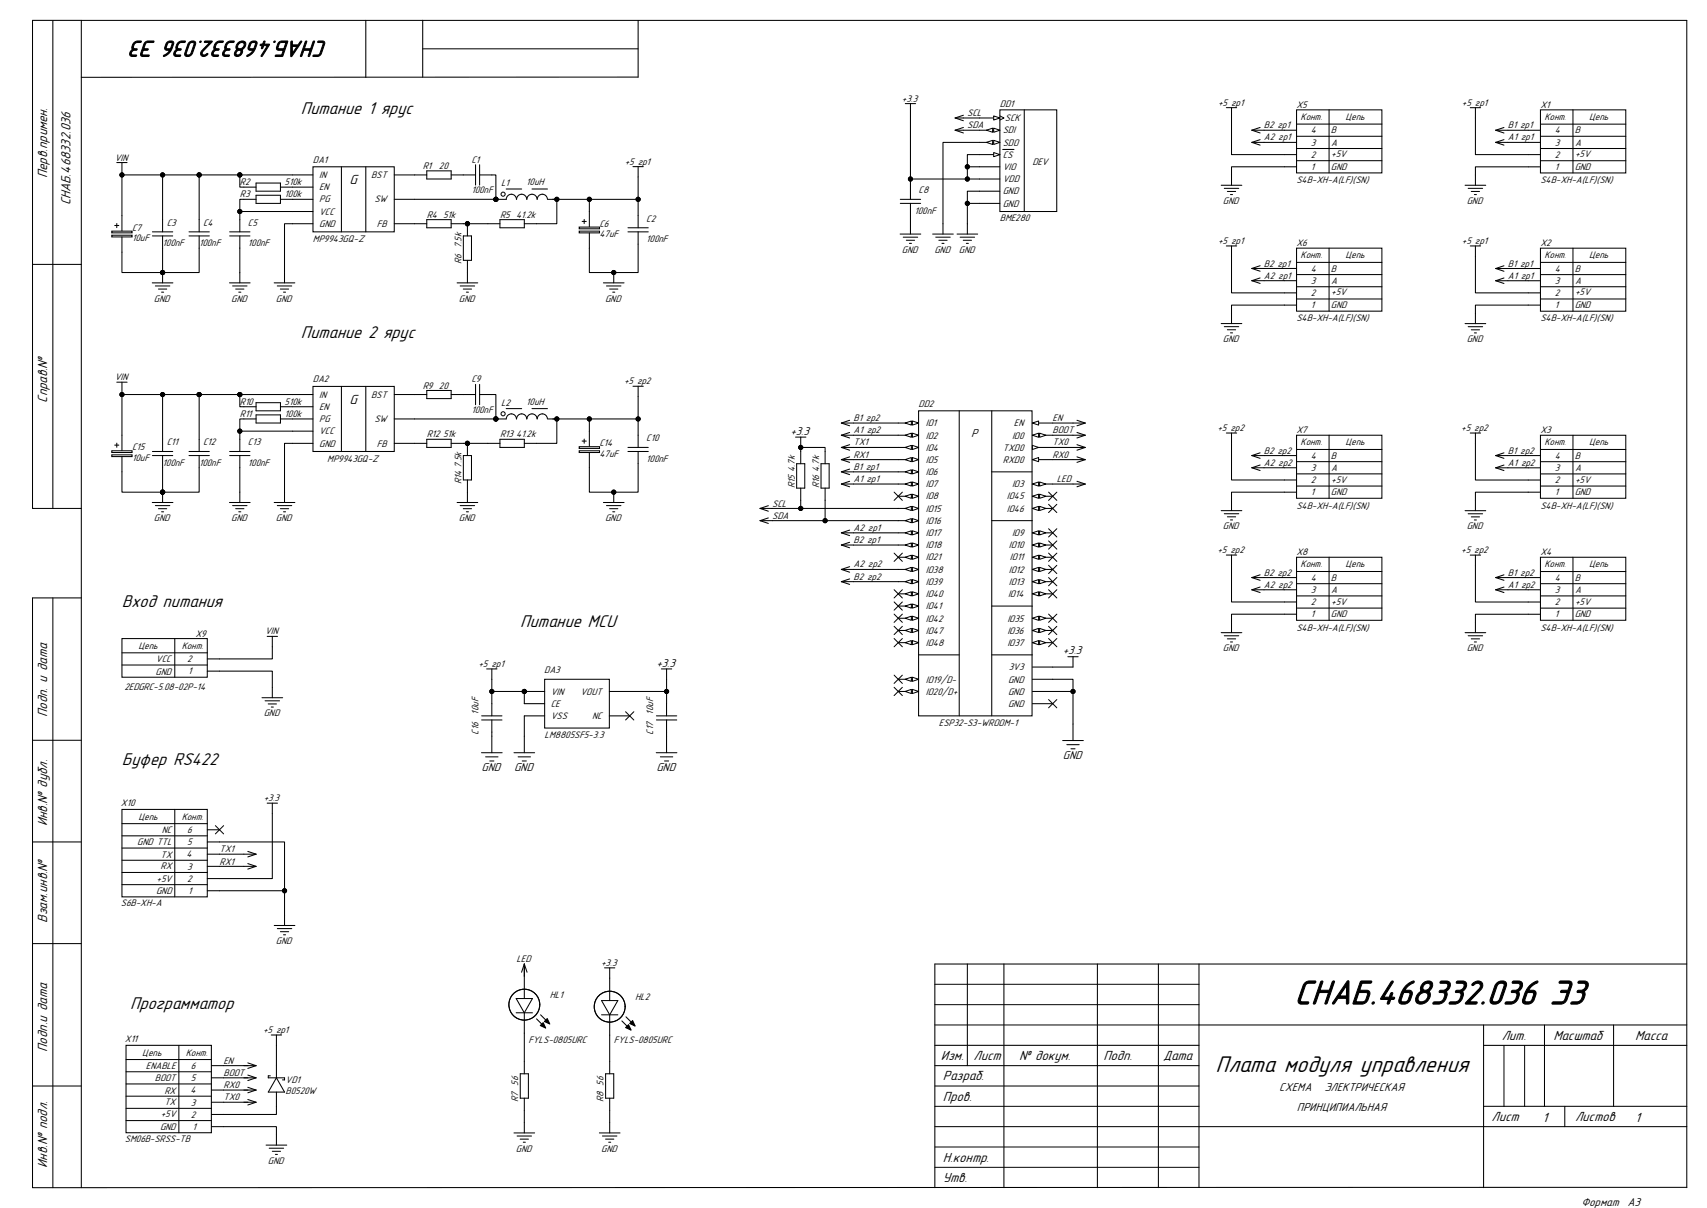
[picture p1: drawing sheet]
<svg xmlns="http://www.w3.org/2000/svg" width="420mm" height="297mm" viewBox="0 0 420 297" stroke-linecap="round" stroke-linejoin="round" font-family="sans-serif">
<g fill="none" stroke="#000" stroke-width=".25">
<path d="M13 5v120M20 5h-12v120h12M90 5v14M104 5v14M104 12h53M157 19h-137M157 5v14M8 65h12M195.7 107.5h2.6M196 114h2v6h-2zM197 107.5v2.5M197 111v3"/>
<path d="M202 114h2v6h-2zM203 111v3M226 101h27.9v75h-27.9zM236 101v75M243.9 116h10M244 101v75M254 104h5M197 120v3M203 120v3M244 128h10M13 147v145M20 147h-12v145l407-.1"/>
<path d="M254 167h5M254 164h5M262.7 161.5h2.6M264 161.5v2.5M264 178v4.1M8 182h12M261.5 182.1h5M262.5 183.1h3M263.5 184.1h1M8 207h12M8 232h12M230 237v55"/>
<path d="M230 237h185M238 237v25M247 237v55M270 237v55M285 237v55M295 237v54.9M230 257h65M230 252h185M230 242h65M230 247h65M365 252v40M365 257h50"/>
<path d="M370 257v15M375.1 257v15M380 252v20M397 252v20M8 267h12M230 267h65M230 272h65M230 277h185M230 262h65M365 272h50M385 272v5M20 292v-287h395v287"/>
<path d="M230 287h65M230 282h65"/>
<circle cx="197" cy="110" r=".51"/>
</g>
<circle cx="197" cy="110" r=".51" fill="#000"/>
<path d="M254 104l1.5-.5v1z" fill="#fff"/>
<path d="M221 110h5M254 104l1.5-.5v1z" fill="none" stroke="#000" stroke-width=".25"/>
<path d="M224.5 109.5l1.5 .5-1.5 .5z" fill="#fff"/>
<path d="M224.5 109.5l1.5 .5-1.5 .5z" fill="none" stroke="#000" stroke-width=".25"/>
<path d="M222.7 110l1.5-.5v1z" fill="#fff"/>
<path d="M221 113h5M222.7 110l1.5-.5v1z" fill="none" stroke="#000" stroke-width=".25"/>
<path d="M224.5 112.5l1.5 .5-1.5 .5z" fill="#fff"/>
<path d="M224.5 112.5l1.5 .5-1.5 .5z" fill="none" stroke="#000" stroke-width=".25"/>
<path d="M222.7 113l1.5-.5v1z" fill="#fff"/>
<path d="M221 116h5M222.7 113l1.5-.5v1z" fill="none" stroke="#000" stroke-width=".25"/>
<path d="M224.5 115.5l1.5 .5-1.5 .5z" fill="#fff"/>
<path d="M224.5 115.5l1.5 .5-1.5 .5z" fill="none" stroke="#000" stroke-width=".25"/>
<path d="M222.7 116l1.5-.5v1z" fill="#fff"/>
<path d="M221 119h5M222.7 116l1.5-.5v1z" fill="none" stroke="#000" stroke-width=".25"/>
<path d="M224.5 118.5l1.5 .5-1.5 .5z" fill="#fff"/>
<path d="M224.5 118.5l1.5 .5-1.5 .5z" fill="none" stroke="#000" stroke-width=".25"/>
<path d="M222.7 119l1.5-.5v1z" fill="#fff"/>
<path d="M222.7 119l1.5-.5v1zM221 125h5" fill="none" stroke="#000" stroke-width=".25"/>
<path d="M224.5 124.5l1.5 .5-1.5 .5z" fill="#fff"/>
<path d="M224.5 124.5l1.5 .5-1.5 .5z" fill="none" stroke="#000" stroke-width=".25"/>
<path d="M222.7 125l1.5-.5v1z" fill="#fff"/>
<path d="M221 128h5M222.7 125l1.5-.5v1z" fill="none" stroke="#000" stroke-width=".25"/>
<path d="M224.5 127.5l1.5 .5-1.5 .5z" fill="#fff"/>
<path d="M224.5 127.5l1.5 .5-1.5 .5z" fill="none" stroke="#000" stroke-width=".25"/>
<path d="M222.7 128l1.5-.5v1z" fill="#fff"/>
<path d="M221 131h5M222.7 128l1.5-.5v1z" fill="none" stroke="#000" stroke-width=".25"/>
<path d="M224.5 130.5l1.5 .5-1.5 .5z" fill="#fff"/>
<path d="M224.5 130.5l1.5 .5-1.5 .5z" fill="none" stroke="#000" stroke-width=".25"/>
<path d="M222.7 131l1.5-.5v1z" fill="#fff"/>
<path d="M221 134h5M222.7 131l1.5-.5v1z" fill="none" stroke="#000" stroke-width=".25"/>
<path d="M224.5 133.5l1.5 .5-1.5 .5z" fill="#fff"/>
<path d="M224.5 133.5l1.5 .5-1.5 .5z" fill="none" stroke="#000" stroke-width=".25"/>
<path d="M222.7 134l1.5-.5v1z" fill="#fff"/>
<path d="M221 122h5M222.7 134l1.5-.5v1z" fill="none" stroke="#000" stroke-width=".25"/>
<path d="M224.5 121.5l1.5 .5-1.5 .5z" fill="#fff"/>
<path d="M224.5 121.5l1.5 .5-1.5 .5z" fill="none" stroke="#000" stroke-width=".25"/>
<path d="M222.7 122l1.5-.5v1z" fill="#fff"/>
<path d="M254 119h5M222.7 122l1.5-.5v1z" fill="none" stroke="#000" stroke-width=".25"/>
<path d="M254 119l1.5-.5v1z" fill="#fff"/>
<path d="M254 119l1.5-.5v1z" fill="none" stroke="#000" stroke-width=".25"/>
<path d="M255.8 118.5l1.5 .5-1.5 .5z" fill="#fff"/>
<path d="M255.8 118.5l1.5 .5-1.5 .5zM254 125h5" fill="none" stroke="#000" stroke-width=".25"/>
<path d="M254 125l1.5-.5v1z" fill="#fff"/>
<path d="M254 125l1.5-.5v1z" fill="none" stroke="#000" stroke-width=".25"/>
<path d="M255.8 124.5l1.5 .5-1.5 .5z" fill="#fff"/>
<path d="M254 131h5M255.8 124.5l1.5 .5-1.5 .5z" fill="none" stroke="#000" stroke-width=".25"/>
<path d="M254 131l1.5-.5v1z" fill="#fff"/>
<path d="M254 131l1.5-.5v1z" fill="none" stroke="#000" stroke-width=".25"/>
<path d="M255.8 130.5l1.5 .5-1.5 .5z" fill="#fff"/>
<path d="M254 134h5M255.8 130.5l1.5 .5-1.5 .5z" fill="none" stroke="#000" stroke-width=".25"/>
<path d="M254 134l1.5-.5v1z" fill="#fff"/>
<path d="M254 134l1.5-.5v1z" fill="none" stroke="#000" stroke-width=".25"/>
<path d="M255.8 133.5l1.5 .5-1.5 .5z" fill="#fff"/>
<path d="M254 137h5M255.8 133.5l1.5 .5-1.5 .5z" fill="none" stroke="#000" stroke-width=".25"/>
<path d="M254 137l1.5-.5v1z" fill="#fff"/>
<path d="M254 137l1.5-.5v1z" fill="none" stroke="#000" stroke-width=".25"/>
<path d="M255.8 136.5l1.5 .5-1.5 .5z" fill="#fff"/>
<path d="M255.8 136.5l1.5 .5-1.5 .5zM254 140h5" fill="none" stroke="#000" stroke-width=".25"/>
<path d="M254 140l1.5-.5v1z" fill="#fff"/>
<path d="M254 140l1.5-.5v1z" fill="none" stroke="#000" stroke-width=".25"/>
<path d="M255.8 139.5l1.5 .5-1.5 .5z" fill="#fff"/>
<path d="M255.8 139.5l1.5 .5-1.5 .5zM254 143h5" fill="none" stroke="#000" stroke-width=".25"/>
<path d="M254 143l1.5-.5v1z" fill="#fff"/>
<path d="M254 143l1.5-.5v1z" fill="none" stroke="#000" stroke-width=".25"/>
<path d="M255.8 142.5l1.5 .5-1.5 .5z" fill="#fff"/>
<path d="M254 146h5M255.8 142.5l1.5 .5-1.5 .5z" fill="none" stroke="#000" stroke-width=".25"/>
<path d="M254 146l1.5-.5v1z" fill="#fff"/>
<path d="M254 146l1.5-.5v1z" fill="none" stroke="#000" stroke-width=".25"/>
<path d="M255.8 145.5l1.5 .5-1.5 .5z" fill="#fff"/>
<path d="M221 137h5M255.8 145.5l1.5 .5-1.5 .5z" fill="none" stroke="#000" stroke-width=".25"/>
<path d="M224.5 136.5l1.5 .5-1.5 .5z" fill="#fff"/>
<path d="M224.5 136.5l1.5 .5-1.5 .5z" fill="none" stroke="#000" stroke-width=".25"/>
<path d="M222.7 137l1.5-.5v1z" fill="#fff"/>
<path d="M222.7 137l1.5-.5v1zM221 155h5" fill="none" stroke="#000" stroke-width=".25"/>
<path d="M224.5 154.5l1.5 .5-1.5 .5z" fill="#fff"/>
<path d="M224.5 154.5l1.5 .5-1.5 .5z" fill="none" stroke="#000" stroke-width=".25"/>
<path d="M222.7 155l1.5-.5v1z" fill="#fff"/>
<path d="M221 158h5M222.7 155l1.5-.5v1z" fill="none" stroke="#000" stroke-width=".25"/>
<path d="M224.5 157.5l1.5 .5-1.5 .5z" fill="#fff"/>
<path d="M224.5 157.5l1.5 .5-1.5 .5z" fill="none" stroke="#000" stroke-width=".25"/>
<path d="M222.7 158l1.5-.5v1z" fill="#fff"/>
<path d="M254 122h5M222.7 158l1.5-.5v1z" fill="none" stroke="#000" stroke-width=".25"/>
<path d="M254 122l1.5-.5v1z" fill="#fff"/>
<path d="M254 122l1.5-.5v1z" fill="none" stroke="#000" stroke-width=".25"/>
<path d="M255.8 121.5l1.5 .5-1.5 .5z" fill="#fff"/>
<path d="M254 107h5M255.8 121.5l1.5 .5-1.5 .5z" fill="none" stroke="#000" stroke-width=".25"/>
<path d="M254 107l1.5-.5v1z" fill="#fff"/>
<path d="M254 107l1.5-.5v1z" fill="none" stroke="#000" stroke-width=".25"/>
<path d="M255.8 106.5l1.5 .5-1.5 .5z" fill="#fff"/>
<path d="M255.8 106.5l1.5 .5-1.5 .5zM254 152h5" fill="none" stroke="#000" stroke-width=".25"/>
<path d="M254 152l1.5-.5v1z" fill="#fff"/>
<path d="M254 152l1.5-.5v1z" fill="none" stroke="#000" stroke-width=".25"/>
<path d="M255.8 151.5l1.5 .5-1.5 .5z" fill="#fff"/>
<path d="M254 155h5M255.8 151.5l1.5 .5-1.5 .5z" fill="none" stroke="#000" stroke-width=".25"/>
<path d="M254 155l1.5-.5v1z" fill="#fff"/>
<path d="M254 155l1.5-.5v1z" fill="none" stroke="#000" stroke-width=".25"/>
<path d="M255.8 154.5l1.5 .5-1.5 .5z" fill="#fff"/>
<path d="M254 158h5M255.8 154.5l1.5 .5-1.5 .5z" fill="none" stroke="#000" stroke-width=".25"/>
<path d="M254 158l1.5-.5v1z" fill="#fff"/>
<path d="M254 158l1.5-.5v1z" fill="none" stroke="#000" stroke-width=".25"/>
<path d="M255.8 157.5l1.5 .5-1.5 .5z" fill="#fff"/>
<path d="M221 140h5M255.8 157.5l1.5 .5-1.5 .5z" fill="none" stroke="#000" stroke-width=".25"/>
<path d="M224.5 139.5l1.5 .5-1.5 .5z" fill="#fff"/>
<path d="M224.5 139.5l1.5 .5-1.5 .5z" fill="none" stroke="#000" stroke-width=".25"/>
<path d="M222.7 140l1.5-.5v1z" fill="#fff"/>
<path d="M221 143h5M222.7 140l1.5-.5v1z" fill="none" stroke="#000" stroke-width=".25"/>
<path d="M224.5 142.5l1.5 .5-1.5 .5z" fill="#fff"/>
<path d="M224.5 142.5l1.5 .5-1.5 .5z" fill="none" stroke="#000" stroke-width=".25"/>
<path d="M222.7 143l1.5-.5v1z" fill="#fff"/>
<path d="M221 146h5M222.7 143l1.5-.5v1z" fill="none" stroke="#000" stroke-width=".25"/>
<path d="M224.5 145.5l1.5 .5-1.5 .5z" fill="#fff"/>
<path d="M224.5 145.5l1.5 .5-1.5 .5z" fill="none" stroke="#000" stroke-width=".25"/>
<path d="M222.7 146l1.5-.5v1z" fill="#fff"/>
<path d="M221 149h5M222.7 146l1.5-.5v1z" fill="none" stroke="#000" stroke-width=".25"/>
<path d="M224.5 148.5l1.5 .5-1.5 .5z" fill="#fff"/>
<path d="M224.5 148.5l1.5 .5-1.5 .5z" fill="none" stroke="#000" stroke-width=".25"/>
<path d="M222.7 149l1.5-.5v1z" fill="#fff"/>
<path d="M221 152h5M222.7 149l1.5-.5v1z" fill="none" stroke="#000" stroke-width=".25"/>
<path d="M224.5 151.5l1.5 .5-1.5 .5z" fill="#fff"/>
<path d="M224.5 151.5l1.5 .5-1.5 .5z" fill="none" stroke="#000" stroke-width=".25"/>
<path d="M222.7 152l1.5-.5v1z" fill="#fff"/>
<path d="M254 113h5M222.7 152l1.5-.5v1z" fill="none" stroke="#000" stroke-width=".25"/>
<path d="M254 113l1.5-.5v1z" fill="#fff"/>
<path d="M254 113l1.5-.5v1zM254 110h5" fill="none" stroke="#000" stroke-width=".25"/>
<path d="M254 109.5l1.5 .5-1.5 .5z" fill="#fff"/>
<path d="M221 107h5M254 109.5l1.5 .5-1.5 .5z" fill="none" stroke="#000" stroke-width=".25"/>
<path d="M224.5 106.5l1.5 .5-1.5 .5z" fill="#fff"/>
<path d="M224.5 106.5l1.5 .5-1.5 .5z" fill="none" stroke="#000" stroke-width=".25"/>
<path d="M222.7 107l1.5-.5v1z" fill="#fff"/>
<path d="M221 104h5M222.7 107l1.5-.5v1z" fill="none" stroke="#000" stroke-width=".25"/>
<path d="M224.5 103.5l1.5 .5-1.5 .5z" fill="#fff"/>
<path d="M224.5 103.5l1.5 .5-1.5 .5z" fill="none" stroke="#000" stroke-width=".25"/>
<path d="M222.7 104l1.5-.5v1z" fill="#fff"/>
<path d="M222.7 104l1.5-.5v1zM244 149h10M221 167h5M226 161h10M244 161h10" fill="none" stroke="#000" stroke-width=".25"/>
<path d="M224.5 166.5l1.5 .5-1.5 .5z" fill="#fff"/>
<path d="M224.5 166.5l1.5 .5-1.5 .5z" fill="none" stroke="#000" stroke-width=".25"/>
<path d="M222.7 167l1.5-.5v1z" fill="#fff"/>
<path d="M221 170h5M222.7 167l1.5-.5v1z" fill="none" stroke="#000" stroke-width=".25"/>
<path d="M224.5 169.5l1.5 .5-1.5 .5z" fill="#fff"/>
<path d="M224.5 169.5l1.5 .5-1.5 .5z" fill="none" stroke="#000" stroke-width=".25"/>
<path d="M222.7 170l1.5-.5v1z" fill="#fff"/>
<g fill="none" stroke="#000" stroke-width=".25">
<path d="M28.7 94h2.6M30 94v2.5M63 99h6v2h-6zM72 97h5M77 95h20v16h-20zM84 95v16M90 95v16M97 97h8M105 96h6v2h-6zM111 97h6M117 94.5v5M118 97h3"/>
<path d="M118 94.5v5M27.5 111.8h5v.5h-5zM27.5 110.8h5v.5h-5zM28.2 109.4h1M28.7 109v1M30 107v3.8M30 112.3v3.7M37.5 111h5M37.5 112h5M40 108v3M40 112v3M46.5 111h5"/>
<path d="M46.5 112h5M49 108v3M49 112v3M56.5 111h5M56.5 112h5M59 108v3M59 112v3M60 100h3M60 103h3M63 102h6v2h-6zM69 100h8M69 103h8"/>
<path d="M72 109h5M72 106h5M97 109h8M97 103h5M105 108h6v2h-6zM111 109h3M114 112h2v6h-2zM115 109v3M115 118v5.5M122 103h2.6a1.25 1.25 0 0 1 1.2-1.2 1.25 1.25 0 0 1 1.3 1.2 1.27 1.27 0 0 1 1.2-1.2 1.27 1.27 0 0 1 1.3 1.2M129.6 103a1.25 1.25 0 0 1 1.3-1.2 1.25 1.25 0 0 1 1.2 1.2M134.7 102.9a1.25 1.25 0 0 0-1.3-1.1 1.25 1.25 0 0 0-1.2 1.2"/>
<path d="M134.7 103h2.3M142.5 110.8h5v.5h-5zM142.5 109.8h5v.5h-5zM143.2 108.4h1M143.7 108v1M145 106v3.8M145 111.3v3.7M154.5 110h5M154.5 111h5M157 107v3M157 111v3M37.5 123.5h5"/>
<path d="M38.2 124.3h3.6M39 125.1h2M39.8 125.8h.5M40 121v2.5M56.5 123.5h5M57.2 124.3h3.6M58 125.1h2M58.7 125.8h.6M59 121v2.5M67.5 123.5h5M68.2 124.3h3.6M69 125.1h2"/>
<path d="M69.7 125.8h.6M70 121v2.5M112.5 123.5h5M113.2 124.3h3.6M114 125.1h2M114.7 125.8h.6M148.5 123.5h5M149.2 124.3h3.6M150 125.1h2M150.7 125.8h.6M151 121v2.5M258 157l2 2"/>
<path d="M258 154l2 2M258 151l2 2M260 157l-2 2M260 154l-2 2M260 151l-2 2M222.7 170l1.5-.5v1zM254 170h5M254 173h5M258 172l2 2M260 172l-2 2M148.7 238h2.6M150 238v8"/>
<path d="M148 246h4l-2 3.5zM148 249.5h4M150 249.5v5M153 251l2 2M153.9 252.7l.7-.8 .7 1.4zM154 250l2 2M154.9 251.7l.7-.8 .7 1.4zM147.5 278.6h5M148.2 279.3h3.6M149 264h2v6h-2zM150 261v3M150 270v3"/>
<path d="M150 276v2.6M149 280.1h2M149.8 280.8h.5"/>
<circle cx="115" cy="109" r=".51"/>
<circle cx="122" cy="103" r=".51"/>
<circle cx="40" cy="121" r=".51"/>
<circle cx="151" cy="121" r=".51"/>
<circle cx="150" cy="247.5" r="3.8"/>
</g>
<g fill="#000">
<path d="M153.9 252.7l.7-.8 .7 1.4zM154.9 251.7l.7-.8 .7 1.4z"/>
<circle cx="115" cy="109" r=".51"/>
<circle cx="122" cy="103" r=".51"/>
<circle cx="40" cy="121" r=".51"/>
<circle cx="151" cy="121" r=".51"/>
</g>
<circle cx="123.8" cy="101.7" r=".51" fill="#fff"/>
<g fill="none" stroke="#000" stroke-width=".25">
<path d="M241 38h5M246 27h14v25h-14zM241 44h5M241 41h5M120 109h3M123 108h6v2h-6zM124.5 100.5h3.9M129 109h3M130.9 100.5h3.8M118.5 176h5M118.5 177h5M121 173v3"/>
<path d="M121 177v3M129 170h5M129 176h5M129 173h5M134 167h15.9v12h-15.9zM149.9 170h5M149.9 176h5M153.9 175l2 2M155.9 175l-2 2M161.5 176h5M161.5 177h5M162.7 164.5h2.6"/>
<path d="M164 173v3M164 177v3M164 164.5v2.5M118.5 185.1h5M119.5 186.1h3M120.5 187.1h1M121 181v4.1M126.5 185.1h5M127.5 186.1h3M128.5 187.1h1M129 181v4.1M161.5 185.1h5"/>
<path d="M162.5 186.1h3M163.5 187.1h1M164 181v4.1M126.5 278.6h5M127.2 279.3h3.6M128 264h2v6h-2zM129 261v3M129 270v3M129 276v2.6M128 280.1h2M128.7 280.8h.6"/>
<circle cx="123.8" cy="101.7" r=".51"/>
<circle cx="129" cy="170" r=".51"/>
</g>
<circle cx="129" cy="170" r=".51" fill="#000"/>
<path d="M244.5 37.5l1.5 .5-1.5 .5z" fill="#fff"/>
<path d="M241 29h5M244.5 37.5l1.5 .5-1.5 .5zM246.7 36.7h2.8" fill="none" stroke="#000" stroke-width=".25"/>
<path d="M244.5 28.5l1.5 .5-1.5 .5z" fill="#fff"/>
<path d="M241 32h5M244.5 28.5l1.5 .5-1.5 .5zM246 28.5l1 .5-1 .5" fill="none" stroke="#000" stroke-width=".25"/>
<path d="M244.5 31.5l1.5 .5-1.5 .5z" fill="#fff"/>
<path d="M244.5 31.5l1.5 .5-1.5 .5z" fill="none" stroke="#000" stroke-width=".25"/>
<path d="M242.7 32l1.5-.5v1z" fill="#fff"/>
<path d="M241 35h5M242.7 32l1.5-.5v1z" fill="none" stroke="#000" stroke-width=".25"/>
<path d="M244.5 34.5l1.5 .5-1.5 .5z" fill="#fff"/>
<path d="M244.5 34.5l1.5 .5-1.5 .5z" fill="none" stroke="#000" stroke-width=".25"/>
<path d="M242.7 35l1.5-.5v1z" fill="#fff"/>
<g fill="none" stroke="#000" stroke-width=".25">
<path d="M28.7 40h2.6M30 40v2.5M222.7 25.5h2.6M224 25.5v2.5M235 29h2M235 29l2 .7M235 32h2M235 32l2 .7M237 28.3l-2 .7M237 31.3l-2 .7M242.7 35l1.5-.5v1zM252 27v25"/>
<path d="M27.5 57.8h5v.5h-5zM27.5 56.8h5v.5h-5zM28.2 55.4h1M28.7 55v1M30 53v3.8M30 58.3v3.7M37.5 57h5M37.5 58h5M40 54v3M40 58v3M46.5 57h5M46.5 58h5"/>
<path d="M49 54v3M49 58v3M56.5 57h5M56.5 58h5M59 54v3M59 58v3M60 49h3M60 46h3M63 45h6v2h-6zM63 48h6v2h-6zM69 49h8M69 46h8"/>
<path d="M72 55h5M72 52h5M72 43h5M77 41h20v16h-20zM84 41v16M90 41v16M97 49h5M97 55h8M97 43h8M105 54h6v2h-6zM105 42h6v2h-6zM111 55h3"/>
<path d="M111 43h6M114 58h2v6h-2zM115 55v3M117 40.5v5M118 43h3M118 40.5v5M122 49h2.6a1.25 1.25 0 0 1 1.2-1.2 1.25 1.25 0 0 1 1.3 1.2 1.27 1.27 0 0 1 1.2-1.2 1.27 1.27 0 0 1 1.3 1.2M129.6 49a1.25 1.25 0 0 1 1.3-1.2 1.25 1.25 0 0 1 1.2 1.2M134.7 48.9a1.25 1.25 0 0 0-1.3-1.1 1.25 1.25 0 0 0-1.2 1.2M134.7 49h2.3M142.5 56.8h5v.5h-5zM142.5 55.8h5v.5h-5z"/>
<path d="M143.2 54.4h1M143.7 54v1M145 52v3.8M145 57.3v3.7M154.5 56h5M154.5 57h5M157 53v3M157 57v3M221.5 57.6h5M221.5 50h5M221.5 49h5M222.2 58.3h3.6"/>
<path d="M223 59.1h2M223.8 59.8h.5M224 46v3M224 50v3M224 55v2.6M229.5 57.6h5M230.2 58.3h3.6M231 59.1h2M231.8 59.8h.5M232 55v2.6M235.5 57.6h5M236.2 58.3h3.6"/>
<path d="M237 59.1h2M237.8 59.8h.5M238 55v2.6M241 47h5M241 50h5M37.5 69.5h5M38.2 70.3h3.6M39 71.1h2M39.7 71.8h.6M40 67v2.5M56.5 69.5h5M57.2 70.3h3.6"/>
<path d="M58 71.1h2M58.7 71.8h.6M59 67v2.5M67.5 69.5h5M68.2 70.3h3.6M69 71.1h2M69.7 71.8h.6M70 67v2.5M112.5 69.5h5M113.2 70.3h3.6M114 71.1h2M114.7 71.8h.6"/>
<path d="M115 64v5.5M148.5 69.5h5M149.2 70.3h3.6M150 71.1h2M150.7 71.8h.6M151 67v2.5"/>
<circle cx="115" cy="55" r=".51"/>
<circle cx="122" cy="49" r=".51"/>
<circle cx="40" cy="67" r=".51"/>
<circle cx="151" cy="67" r=".51"/>
</g>
<g fill="#000">
<circle cx="115" cy="55" r=".51"/>
<circle cx="122" cy="49" r=".51"/>
<circle cx="40" cy="67" r=".51"/>
<circle cx="151" cy="67" r=".51"/>
</g>
<circle cx="123.8" cy="47.7" r=".51" fill="#fff"/>
<g fill="none" stroke="#000" stroke-width=".25">
<path d="M224 28v16M237 32h4M237 29h4M241 38h-3v3M241 35h-9v20M301.7 26.5h2.6M303 26.5v11.5h16M308 32h11M308 35h11M308 32l2 .7M308 35l2 .7M310 31.3l-2 .7"/>
<path d="M310 34.3l-2 .7M319 27h21v15.5h-21zM319 30.5h21M319 33.5h21M319 36.5h21M319 39.5h21M327 27v15.5M361.7 26.5h2.6M363 26.5v11.5h16M368 32h11M368 35h11M368 32l2 .7"/>
<path d="M368 35l2 .7M370 31.3l-2 .7M370 34.3l-2 .7M379 27h21v15.5h-21zM379 30.5h21M379 33.5h21M379 36.5h21M379 39.5h21M387 27v15.5M30 42.5v.5h10v11M30 43v10M40 43h32"/>
<path d="M49 43v11M59 43v3h1M59 52v2M60 49h-1v3h13M72 55h-2v12M114 55h9M121 43h1v6h-20M123 54h6v2h-6zM124.5 46.5h3.9M130.9 46.5h3.8M136 49h21M137 49v6h-8"/>
<path d="M145 49v3M155.7 41h2.6M157 41v12M224 53v2M238 44h-14v2M241 47h-3v3M241 41h-3v3h3M241 50h-3v5M300.5 45.6h5M301.2 46.3h3.6M302 47.1h2M302.7 47.8h.6"/>
<path d="M319 41h-16v4.6M360.5 45.6h5M361.2 46.3h3.6M362 47.1h2M362.8 47.8h.5M379 41h-16v4.6M30 62v5h10M40 61v6M49 61v6h-9M59 61v6M157 60v7h-12v-6M300.5 79.6h5"/>
<path d="M301.7 60.5h2.6M303 60.5v11.5h16M308 66h11M308 69h11M308 66l2 .7M308 69l2 .7M310 65.3l-2 .7M310 68.3l-2 .7M319 61h21v15.5h-21zM319 75h-16v4.6M319 64.5h21M319 67.5h21"/>
<path d="M319 70.5h21M319 73.5h21M327 61v15.5M360.5 79.6h5M361.7 60.5h2.6M363 60.5v11.5h16M368 66h11M368 69h11M368 66l2 .7M368 69l2 .7M370 65.3l-2 .7M370 68.3l-2 .7"/>
<path d="M379 61h21v15.5h-21zM379 75h-16v4.6M379 64.5h21M379 67.5h21M379 70.5h21M379 73.5h21M387 61v15.5M30 96.5v.5h10v11M30 97v10M40 97h32M49 97v11M59 97v3h1"/>
<path d="M121 97h1v6h-20M155.7 95h2.6M157 95v12M301.2 80.3h3.6M302 81.1h2M302.7 81.8h.6M361.2 80.3h3.6M362 81.1h2M362.8 81.9h.5M30 116v5h10M40 115v6M49 115v6h-9"/>
<path d="M59 106v2M59 115v6M60 103h-1v3h13M72 109h-2v12M114 109h6M136 103h21M137 103v6h-5M145 103v3M157 114v7h-12v-6M197 111v-1h6v1M207 104h14M207 107h14"/>
<path d="M207 119h14M207 116h14M207 113h14M207 110h14M207 104l2 .7M207 107l2 .7M207 116l2 .7M207 119l2 .7M207 110l2 .7M207 113l2 .7M209 103.3l-2 .7M209 106.3l-2 .7"/>
<path d="M209 115.3l-2 .7M209 118.3l-2 .7M209 109.3l-2 .7M209 112.3l-2 .7M259 107h8M259 119h8M259 104h8M259 110h8M259 113h8M265 103.3l2 .7M265 106.3l2 .7M265 109.3l2 .7"/>
<path d="M265 112.3l2 .7M265 118.3l2 .7M267 104l-2 .7M267 107l-2 .7M267 110l-2 .7M267 113l-2 .7M267 119l-2 .7M301.7 106.5h2.6M303 106.5v11.5h16M308 112h11M308 115h11M308 112l2 .7"/>
<path d="M308 115l2 .7M310 111.3l-2 .7M310 114.3l-2 .7M319 107h21v15.5h-21zM319 110.5h21M319 116.5h21M319 119.5h21M319 113.5h21M327 107v15.5M361.7 106.5h2.6M363 106.5v11.5h16M368 112h11"/>
<path d="M368 115h11M368 112l2 .7M368 115l2 .7M370 111.3l-2 .7M370 114.3l-2 .7M379 107h21v15.5h-21zM379 110.5h21M379 113.5h21M379 116.5h21M379 119.5h21M387 107v15.5M187 125h34"/>
<path d="M187 125l2 .7M187 128l2 .7M189 124.3l-2 .7M189 127.3l-2 .7M197 123v2M203 123v5h-16M203 128h18M207 134h14M207 131h14M207 131l2 .7M207 134l2 .7M209 139.3l-2 .7"/>
<path d="M209 130.3l-2 .7M209 133.3l-2 .7M220 121l2 2M220 136l2 2M222 121l-2 2M222 136l-2 2M258 121l2 2M258 124l2 2M258 130l2 2M258 133l2 2M258 136l2 2M258 139l2 2"/>
<path d="M260 121l-2 2M260 124l-2 2M260 130l-2 2M260 133l-2 2M260 136l-2 2M260 139l-2 2M300.5 125.6h5M301.2 126.3h3.6M301.7 136.5h2.6M302 127.1h2M302.7 127.8h.6M303 136.5v11.5h16"/>
<path d="M319 137h21v15.5h-21zM319 121h-16v4.6M327 137v15.5M360.5 125.6h5M361.2 126.3h3.6M361.7 136.5h2.6M362 127.1h2M362.8 127.8h.5M363 136.5v11.5h16M379 137h21v15.5h-21zM379 121h-16v4.6M387 137v15.5"/>
<path d="M30 157h21v9.5h-21zM43 157v9.5M65.7 156.5h2.6M67 156.5v5.5h-16M207 143h14M207 140h14M207 140l2 .7M207 143l2 .7M209 142.3l-2 .7M220 145l2 2M220 148l2 2M220 151l2 2"/>
<path d="M220 154l2 2M220 157l2 2M222 145l-2 2M222 148l-2 2M222 151l-2 2M222 154l-2 2M222 157l-2 2M258 142l2 2M258 145l2 2M260 142l-2 2M260 145l-2 2M300.5 155.6h5"/>
<path d="M301.2 156.3h3.6M302 157.1h2M302.7 157.8h.6M308 142h11M308 145h11M308 142l2 .7M308 145l2 .7M310 141.3l-2 .7M310 144.3l-2 .7M319 151h-16v4.6M319 143.5h21M319 146.5h21"/>
<path d="M319 149.5h21M319 140.5h21M360.5 155.6h5M361.2 156.3h3.6M362 157.1h2M362.8 157.8h.5M368 142h11M368 145h11M368 142l2 .7M368 145l2 .7M370 141.3l-2 .7M370 144.3l-2 .7"/>
<path d="M379 151h-16v4.6M379 140.5h21M379 143.5h21M379 146.5h21M379 149.5h21M30 160.5h21M30 163.5h21M51 165h16v6.6M64.5 171.6h5M65.2 172.3h3.6M66 173.1h2M66.7 173.8h.6"/>
<path d="M119.7 164.5h2.6M121 173v-3h8v3M121 164.5v5.5M129 176v5M154.9 170h9.1v3M164 167v3M220 166l2 2M220 169l2 2M222 166l-2 2M222 169l-2 2M259 164h5M259 167h5v11"/>
<path d="M259 170h5M30 199h21v21.5h-21zM43 199v21.5M65.7 197.5h2.6M67 197.5v18.5h-16M121 180v1M164 180v1M30 202.5h21M30 205.5h21M30 208.5h21M30 211.5h21M30 214.5h21"/>
<path d="M30 217.5h21M51 219h19v8.6M51 207h19v12M51 213h12M51 210h12M51 204h3M53 203l2 2M55 203l-2 2M61 209.3l2 .7M61 212.3l2 .7M63 210l-2 .7M63 213l-2 .7"/>
<path d="M67.5 227.6h5M68.2 228.3h3.6M69 229.1h2M69.8 229.8h.5M129 237v8.5M129 237l-.7 2M129 237l.7 2M31 257h21v21.5h-21zM44 257v21.5M66.7 254.5h2.6M68 254.5v10.5M127 245.5h4l-2 3.5z"/>
<path d="M127 249h4M129 249v12M132 250.5l2 2M132.9 252.1l.7-.7 .7 1.4zM133 249.5l2 2M134.6 250.4l.7 1.4-1.4-.6zM150 254.5v6.5M31 260.5h21M31 263.5h21M31 266.5h21M31 269.5h21M31 272.5h21"/>
<path d="M31 275.5h21M52 277h16v4.5M52 262h9M52 265h9M52 271h11M52 268h11M60 265h3M60 262h3M61 261.3l2 .7M61 264.3l2 .7M61 267.3l2 .7M61 270.3l2 .7"/>
<path d="M63 262l-2 .7M63 265l-2 .7M63 268l-2 .7M63 271l-2 .7M66.5 264.5h-.5v.5h4v.5h-.5M68 268.5v5.5h-16M68 265l2 3.5h-4zM129 273v3M150 273v3M65.5 281.5h5M66.2 282.3h3.6M67 283.1h2"/>
<path d="M67.8 283.8h.5"/>
<circle cx="30" cy="43" r=".51"/>
<circle cx="40" cy="43" r=".51"/>
<circle cx="49" cy="43" r=".51"/>
<circle cx="59" cy="43" r=".51"/>
<circle cx="59" cy="52" r=".51"/>
<circle cx="115" cy="55" r=".51"/>
<circle cx="122" cy="49" r=".51"/>
<circle cx="123.8" cy="47.7" r=".51"/>
<circle cx="137" cy="49" r=".51"/>
<circle cx="145" cy="49" r=".51"/>
<circle cx="157" cy="49" r=".51"/>
<circle cx="224" cy="44" r=".51"/>
<circle cx="238" cy="44" r=".51"/>
<circle cx="238" cy="41" r=".51"/>
<circle cx="238" cy="50" r=".51"/>
<circle cx="40" cy="67" r=".51"/>
<circle cx="151" cy="67" r=".51"/>
<circle cx="30" cy="97" r=".51"/>
<circle cx="40" cy="97" r=".51"/>
<circle cx="49" cy="97" r=".51"/>
<circle cx="59" cy="97" r=".51"/>
<circle cx="59" cy="106" r=".51"/>
<circle cx="115" cy="109" r=".51"/>
<circle cx="122" cy="103" r=".51"/>
<circle cx="137" cy="103" r=".51"/>
<circle cx="145" cy="103" r=".51"/>
<circle cx="157" cy="103" r=".51"/>
<circle cx="197" cy="110" r=".51"/>
<circle cx="40" cy="121" r=".51"/>
<circle cx="151" cy="121" r=".51"/>
<circle cx="197" cy="125" r=".51"/>
<circle cx="203" cy="128" r=".51"/>
<circle cx="121" cy="170" r=".51"/>
<circle cx="129" cy="170" r=".51"/>
<circle cx="164" cy="170" r=".51"/>
<circle cx="264" cy="170" r=".51"/>
<circle cx="70" cy="219" r=".51"/>
<circle cx="129" cy="247" r="3.8"/>
</g>
<g fill="#000">
<path d="M132.9 252.1l.7-.7 .7 1.4zM134.6 250.4l.7 1.4-1.4-.6z"/>
<circle cx="30" cy="43" r=".51"/>
<circle cx="40" cy="43" r=".51"/>
<circle cx="49" cy="43" r=".51"/>
<circle cx="59" cy="43" r=".51"/>
<circle cx="59" cy="52" r=".51"/>
<circle cx="115" cy="55" r=".51"/>
<circle cx="122" cy="49" r=".51"/>
<circle cx="137" cy="49" r=".51"/>
<circle cx="145" cy="49" r=".51"/>
<circle cx="157" cy="49" r=".51"/>
<circle cx="224" cy="44" r=".51"/>
<circle cx="238" cy="44" r=".51"/>
<circle cx="238" cy="41" r=".51"/>
<circle cx="238" cy="50" r=".51"/>
<circle cx="40" cy="67" r=".51"/>
<circle cx="151" cy="67" r=".51"/>
<circle cx="30" cy="97" r=".51"/>
<circle cx="40" cy="97" r=".51"/>
<circle cx="49" cy="97" r=".51"/>
<circle cx="59" cy="97" r=".51"/>
<circle cx="59" cy="106" r=".51"/>
<circle cx="115" cy="109" r=".51"/>
<circle cx="122" cy="103" r=".51"/>
<circle cx="137" cy="103" r=".51"/>
<circle cx="145" cy="103" r=".51"/>
<circle cx="157" cy="103" r=".51"/>
<circle cx="197" cy="110" r=".51"/>
<circle cx="40" cy="121" r=".51"/>
<circle cx="151" cy="121" r=".51"/>
<circle cx="197" cy="125" r=".51"/>
<circle cx="203" cy="128" r=".51"/>
<circle cx="121" cy="170" r=".51"/>
<circle cx="129" cy="170" r=".51"/>
<circle cx="164" cy="170" r=".51"/>
<circle cx="264" cy="170" r=".51"/>
<circle cx="70" cy="219" r=".51"/>
</g>
<text font-size="8.8" x="318.5" y="246.9">СНАБ.468332.036 Э3</text>
<g font-size="5.9">
<text x="80.5" y="10.1" transform="rotate(-180 80.5 10.1)">СНАБ.468332.036 Э3</text>
<text x="299.1" y="263.5">Плата модуля управления</text>
</g>
<g font-size="4.4">
<text x="74" y="28.2">Питание 1 ярус</text>
<text x="74" y="83.1">Питание 2 ярус</text>
<text x="30" y="149.1">Вход питания</text>
<text x="128" y="154.1">Питание MCU</text>
<text x="30" y="188.2">Буфер RS422</text>
<text x="32" y="248.2">Программатор</text>
</g>
<g font-size="3.4">
<text x="11.6" y="43.8" transform="rotate(-90 11.6 43.8)">Перв.примен.</text>
<text x="86" y="45.3">G</text>
<text x="17.3" y="50.5" transform="rotate(-90 17.3 50.5)">СНАБ.468332.036</text>
<text x="11.6" y="99" transform="rotate(-90 11.6 99)">Справ.№</text>
<text x="86" y="99.4">G</text>
<text x="11.6" y="176.3" transform="rotate(-90 11.6 176.3)">Подп. и дата</text>
<text x="11.6" y="203.1" transform="rotate(-90 11.6 203.1)">Инв.№ дубл.</text>
<text x="11.6" y="226.9" transform="rotate(-90 11.6 226.9)">Взам.инв.№</text>
<text x="369.5" y="255.6">Лит.</text>
<text x="382.2" y="255.6">Масштаб</text>
<text x="402.3" y="255.6">Масса</text>
<text x="11.6" y="258.6" transform="rotate(-90 11.6 258.6)">Подп.и дата</text>
<text x="231.5" y="260.6">Изм.</text>
<text x="239.5" y="260.6">Лист</text>
<text x="250.7" y="260.6">№ докум.</text>
<text x="271.5" y="260.6">Подп.</text>
<text x="286.2" y="260.6">Дата</text>
<text x="232" y="265.6">Разраб.</text>
<text x="232" y="270.6">Пров.</text>
<text x="367" y="275.6">Лист</text>
<text x="379.5" y="275.8">1</text>
<text x="387.5" y="275.6">Листов</text>
<text x="402.3" y="275.8">1</text>
<text x="11.6" y="287.1" transform="rotate(-90 11.6 287.1)">Инв.№ подл.</text>
<text x="232" y="285.6">Н.контр.</text>
<text x="232" y="290.6">Утв.</text>
</g>
<g font-size="3">
<text x="194.5" y="106.9">+3.3</text>
<text x="238.9" y="107.4">P</text>
<text x="261.5" y="160.9">+3.3</text>
<text x="161.5" y="163.9">+3.3</text>
<text x="118.5" y="189.6">GND</text>
<text x="126.5" y="189.6">GND</text>
<text x="161.5" y="189.6">GND</text>
<text x="261.5" y="186.6">GND</text>
<text x="314.7" y="268.2">СХЕМА</text>
<text x="325.8" y="268.2">ЭЛЕКТРИЧЕСКАЯ</text>
<text x="319.1" y="273.2">ПРИНЦИПИАЛЬНАЯ</text>
<text x="389.1" y="296.5">Формат</text>
<text x="400.4" y="296.5">A3</text>
</g>
<g font-size="2.5">
<text x="221.9" y="25">+3.3</text>
<text x="238" y="28.5">SCL</text>
<text x="246" y="26.3">DD1</text>
<text x="247.2" y="29.8">SCK</text>
<text x="299.7" y="26">+5 гр1</text>
<text x="319" y="26.5">X5</text>
<text x="320" y="29.5">Конт.</text>
<text x="331" y="29.5">Цепь</text>
<text x="359.7" y="26">+5 гр1</text>
<text x="379" y="26.5">X1</text>
<text x="380" y="29.5">Конт.</text>
<text x="391" y="29.5">Цепь</text>
<text x="238" y="31.5">SDA</text>
<text x="246.7" y="32.8">SDI</text>
<text x="246.7" y="35.8">SDO</text>
<text x="311" y="31.5">B2 гр1</text>
<text x="311" y="34.5">A2 гр1</text>
<text x="322.5" y="35.8">3</text>
<text x="322.5" y="32.8">4</text>
<text x="327.4" y="32.8">B</text>
<text x="327.5" y="35.9">A</text>
<text x="371" y="31.5">B1 гр1</text>
<text x="371" y="34.5">A1 гр1</text>
<text x="382.5" y="35.8">3</text>
<text x="382.5" y="32.8">4</text>
<text x="387.4" y="32.8">B</text>
<text x="387.5" y="35.9">A</text>
<text x="28.2" y="39.5">VIN</text>
<text x="77" y="40">DA1</text>
<text x="104" y="41.5">R1</text>
<text x="108" y="41.5">20</text>
<text x="116" y="40">C1</text>
<text x="153.7" y="40.5">+5 гр1</text>
<text x="246.7" y="41.8">VIO</text>
<text x="246.7" y="38.8">CS</text>
<text x="254" y="40.6">DEV</text>
<text x="322.5" y="41.8">1</text>
<text x="322.5" y="38.8">2</text>
<text x="327.4" y="41.7">GND</text>
<text x="327.5" y="38.7">+5V</text>
<text x="382.5" y="41.8">1</text>
<text x="382.5" y="38.8">2</text>
<text x="387.4" y="41.7">GND</text>
<text x="387.5" y="38.7">+5V</text>
<text x="59" y="45.6">R2</text>
<text x="70" y="45.6">510k</text>
<text x="78.5" y="46.8">EN</text>
<text x="78.5" y="43.8">IN</text>
<text x="91.3" y="43.8">BST</text>
<text x="116" y="47.5">100nF</text>
<text x="123.3" y="45.7">L1</text>
<text x="129.5" y="45.6">10uH</text>
<text x="226" y="47.5">C8</text>
<text x="246.7" y="44.8">VDD</text>
<text x="246.7" y="47.8">GND</text>
<text x="319" y="45">S4B-XH-A(LF)(SN)</text>
<text x="379" y="45">S4B-XH-A(LF)(SN)</text>
<text x="59" y="48.5">R3</text>
<text x="70" y="48.5">100k</text>
<text x="78.5" y="52.8">VCC</text>
<text x="78.5" y="49.8">PG</text>
<text x="92.1" y="49.8">SW</text>
<text x="105" y="53.6">R4 51k</text>
<text x="123" y="53.6">R5 41.2k</text>
<text x="225" y="52.5">100nF</text>
<text x="246.7" y="50.8">GND</text>
<text x="300.9" y="50.2">GND</text>
<text x="360.9" y="50.2">GND</text>
<text x="32.5" y="56.8">C7</text>
<text x="32.5" y="59.3">10uF</text>
<text x="41" y="55.5">C3</text>
<text x="50" y="55.5">C4</text>
<text x="61" y="55.5">C5</text>
<text x="77" y="59.5">MP9943GQ-Z</text>
<text x="78.5" y="55.8">GND</text>
<text x="92.8" y="55.8">FB</text>
<text x="147.5" y="55.8">C6</text>
<text x="147.5" y="58.3">47uF</text>
<text x="159" y="54.5">C2</text>
<text x="159" y="59.5">100nF</text>
<text x="246" y="54.3">BME280</text>
<text x="299.7" y="60">+5 гр1</text>
<text x="359.7" y="60">+5 гр1</text>
<text x="40" y="60.5">100nF</text>
<text x="49" y="60.5">100nF</text>
<text x="61" y="60.5">100nF</text>
<text x="113.5" y="65" transform="rotate(-90 113.5 65)">R6 7.5k</text>
<text x="221.9" y="62.1">GND</text>
<text x="229.9" y="62.1">GND</text>
<text x="235.9" y="62.1">GND</text>
<text x="311" y="65.5">B2 гр1</text>
<text x="319" y="60.5">X6</text>
<text x="320" y="63.5">Конт.</text>
<text x="331" y="63.5">Цепь</text>
<text x="371" y="65.5">B1 гр1</text>
<text x="379" y="60.5">X2</text>
<text x="380" y="63.5">Конт.</text>
<text x="391" y="63.5">Цепь</text>
<text x="311" y="68.5">A2 гр1</text>
<text x="322.5" y="69.8">3</text>
<text x="322.5" y="66.8">4</text>
<text x="327.4" y="66.8">B</text>
<text x="327.5" y="69.9">A</text>
<text x="371" y="68.5">A1 гр1</text>
<text x="382.5" y="69.8">3</text>
<text x="382.5" y="66.8">4</text>
<text x="387.4" y="66.8">B</text>
<text x="387.5" y="69.9">A</text>
<text x="37.9" y="74.2">GND</text>
<text x="56.9" y="74.2">GND</text>
<text x="67.9" y="74.2">GND</text>
<text x="112.9" y="74.2">GND</text>
<text x="148.9" y="74.2">GND</text>
<text x="322.5" y="75.8">1</text>
<text x="322.5" y="72.8">2</text>
<text x="327.4" y="75.7">GND</text>
<text x="327.5" y="72.6">+5V</text>
<text x="382.5" y="75.8">1</text>
<text x="382.5" y="72.8">2</text>
<text x="387.4" y="75.7">GND</text>
<text x="387.5" y="72.6">+5V</text>
<text x="319" y="79">S4B-XH-A(LF)(SN)</text>
<text x="379" y="79">S4B-XH-A(LF)(SN)</text>
<text x="300.9" y="84.2">GND</text>
<text x="360.9" y="84.2">GND</text>
<text x="28.2" y="93.5">VIN</text>
<text x="77" y="94">DA2</text>
<text x="104" y="95.5">R9 20</text>
<text x="116" y="94">C9</text>
<text x="153.5" y="94.5">+5 гр2</text>
<text x="59" y="99.5">R10</text>
<text x="70" y="99.5">510k</text>
<text x="78.5" y="100.8">EN</text>
<text x="78.5" y="97.8">IN</text>
<text x="91.3" y="97.8">BST</text>
<text x="116" y="101.5">100nF</text>
<text x="123.3" y="99.7">L2</text>
<text x="129.5" y="99.5">10uH</text>
<text x="226" y="100.1">DD2</text>
<text x="59" y="102.5">R11</text>
<text x="70" y="102.5">100k</text>
<text x="78.5" y="106.8">VCC</text>
<text x="78.5" y="103.8">PG</text>
<text x="92.1" y="103.8">SW</text>
<text x="105" y="107.5">R12 51k</text>
<text x="123" y="107.5">R13 41.2k</text>
<text x="210" y="103.5">B1 гр2</text>
<text x="210" y="106.6">A1 гр2</text>
<text x="227.8" y="107.8">IO2</text>
<text x="227.8" y="104.8">IO1</text>
<text x="249" y="107.8">IO0</text>
<text x="249.5" y="104.8">EN</text>
<text x="259" y="106.6">BOOT</text>
<text x="259" y="103.5">EN</text>
<text x="299.6" y="106">+5 гр2</text>
<text x="319" y="106.6">X7</text>
<text x="359.5" y="106">+5 гр2</text>
<text x="379" y="106.6">X3</text>
<text x="32.5" y="110.7">C15</text>
<text x="32.5" y="113.3">10uF</text>
<text x="41" y="109.5">C11</text>
<text x="50" y="109.5">C12</text>
<text x="61" y="109.5">C13</text>
<text x="78.5" y="109.8">GND</text>
<text x="80.5" y="113.5">MP9943GQ-Z</text>
<text x="92.8" y="109.8">FB</text>
<text x="147.5" y="109.8">C14</text>
<text x="147.5" y="112.3">47uF</text>
<text x="159" y="108.5">C10</text>
<text x="159" y="113.5">100nF</text>
<text x="210" y="112.5">RX1</text>
<text x="210" y="109.5">TX1</text>
<text x="227.8" y="110.8">IO4</text>
<text x="227.8" y="113.8">IO5</text>
<text x="246.8" y="113.8">RXD0</text>
<text x="246.8" y="110.8">TXD0</text>
<text x="259" y="112.5">RX0</text>
<text x="259" y="109.5">TX0</text>
<text x="311" y="111.5">B2 гр2</text>
<text x="320" y="109.5">Конт.</text>
<text x="322.5" y="112.8">4</text>
<text x="327.4" y="112.8">B</text>
<text x="331" y="109.5">Цепь</text>
<text x="371" y="111.5">B1 гр2</text>
<text x="380" y="109.5">Конт.</text>
<text x="382.5" y="112.8">4</text>
<text x="387.4" y="112.8">B</text>
<text x="391" y="109.5">Цепь</text>
<text x="40" y="114.6">100nF</text>
<text x="49" y="114.6">100nF</text>
<text x="61" y="114.6">100nF</text>
<text x="113.5" y="119" transform="rotate(-90 113.5 119)">R14 7.5k</text>
<text x="210" y="115.5">B1 гр1</text>
<text x="210" y="118.5">A1 гр1</text>
<text x="227.8" y="116.8">IO6</text>
<text x="227.8" y="119.8">IO7</text>
<text x="249" y="119.8">IO3</text>
<text x="260" y="118.5">LED</text>
<text x="311" y="114.6">A2 гр2</text>
<text x="322.5" y="118.8">2</text>
<text x="322.5" y="115.8">3</text>
<text x="327.5" y="118.7">+5V</text>
<text x="327.5" y="115.9">A</text>
<text x="371" y="114.6">A1 гр2</text>
<text x="382.5" y="118.8">2</text>
<text x="382.5" y="115.8">3</text>
<text x="387.5" y="118.7">+5V</text>
<text x="387.5" y="115.9">A</text>
<text x="190" y="124.5">SCL</text>
<text x="195.5" y="120" transform="rotate(-90 195.5 120)">R15 4.7k</text>
<text x="201.5" y="120" transform="rotate(-90 201.5 120)">R16 4.7k</text>
<text x="227.8" y="125.8">IO15</text>
<text x="227.8" y="122.8">IO8</text>
<text x="247.7" y="125.8">IO46</text>
<text x="247.7" y="122.8">IO45</text>
<text x="319" y="125.1">S4B-XH-A(LF)(SN)</text>
<text x="322.5" y="121.8">1</text>
<text x="327.4" y="121.7">GND</text>
<text x="379" y="125.1">S4B-XH-A(LF)(SN)</text>
<text x="382.5" y="121.8">1</text>
<text x="387.4" y="121.7">GND</text>
<text x="37.9" y="128.1">GND</text>
<text x="56.9" y="128.1">GND</text>
<text x="67.9" y="128.1">GND</text>
<text x="112.9" y="128.1">GND</text>
<text x="148.9" y="128.1">GND</text>
<text x="190" y="127.6">SDA</text>
<text x="210" y="130.5">A2 гр1</text>
<text x="227.8" y="128.8">IO16</text>
<text x="227.8" y="131.8">IO17</text>
<text x="249" y="131.8">IO9</text>
<text x="300.9" y="130.2">GND</text>
<text x="360.9" y="130.2">GND</text>
<text x="210" y="133.5">B2 гр1</text>
<text x="227.8" y="134.8">IO18</text>
<text x="227.8" y="137.8">IO21</text>
<text x="248.2" y="134.8">IO10</text>
<text x="248.5" y="137.8">IO11</text>
<text x="299.6" y="136">+5 гр2</text>
<text x="319" y="136.5">X8</text>
<text x="359.5" y="136">+5 гр2</text>
<text x="379" y="136.5">X4</text>
<text x="210" y="142.5">B2 гр2</text>
<text x="210" y="139.5">A2 гр2</text>
<text x="227.8" y="140.8">IO38</text>
<text x="227.8" y="143.8">IO39</text>
<text x="248.2" y="140.8">IO12</text>
<text x="248.2" y="143.8">IO13</text>
<text x="311" y="141.5">B2 гр2</text>
<text x="320" y="139.5">Конт.</text>
<text x="322.5" y="142.8">4</text>
<text x="327.4" y="142.8">B</text>
<text x="331" y="139.5">Цепь</text>
<text x="371" y="141.5">B1 гр2</text>
<text x="380" y="139.5">Конт.</text>
<text x="382.5" y="142.8">4</text>
<text x="387.4" y="142.8">B</text>
<text x="391" y="139.5">Цепь</text>
<text x="227.8" y="146.8">IO40</text>
<text x="227.8" y="149.8">IO41</text>
<text x="248" y="146.8">IO14</text>
<text x="311" y="144.5">A2 гр2</text>
<text x="322.5" y="148.8">2</text>
<text x="322.5" y="145.8">3</text>
<text x="327.5" y="148.6">+5V</text>
<text x="327.5" y="145.8">A</text>
<text x="371" y="144.5">A1 гр2</text>
<text x="382.5" y="148.8">2</text>
<text x="382.5" y="145.8">3</text>
<text x="387.5" y="148.6">+5V</text>
<text x="387.5" y="145.8">A</text>
<text x="65.2" y="156">VIN</text>
<text x="227.8" y="155.8">IO47</text>
<text x="227.8" y="152.8">IO42</text>
<text x="247.9" y="152.8">IO35</text>
<text x="247.9" y="155.8">IO36</text>
<text x="319" y="155">S4B-XH-A(LF)(SN)</text>
<text x="322.5" y="151.8">1</text>
<text x="327.4" y="151.7">GND</text>
<text x="379" y="155">S4B-XH-A(LF)(SN)</text>
<text x="382.5" y="151.8">1</text>
<text x="387.4" y="151.7">GND</text>
<text x="34" y="159.6">Цепь</text>
<text x="44.7" y="159.6">Конт.</text>
<text x="48.1" y="156.5">X9</text>
<text x="227.8" y="158.8">IO48</text>
<text x="247.9" y="158.8">IO37</text>
<text x="300.9" y="160.1">GND</text>
<text x="360.9" y="160.1">GND</text>
<text x="38.3" y="165.9">GND</text>
<text x="38.4" y="162.8">VCC</text>
<text x="46" y="162.8">2</text>
<text x="46.3" y="165.8">1</text>
<text x="117.7" y="164">+5 гр1</text>
<text x="133.9" y="165.5">DA3</text>
<text x="227.8" y="167.8">IO19/D-</text>
<text x="248" y="167.8">GND</text>
<text x="248.2" y="164.8">3V3</text>
<text x="30.6" y="169.5">2EDGRC-5.08-02P-14</text>
<text x="135.5" y="170.8">VIN</text>
<text x="135.5" y="173.8">CE</text>
<text x="142.8" y="170.8">VOUT</text>
<text x="227.8" y="170.8">IO20/D+</text>
<text x="248" y="170.8">GND</text>
<text x="248" y="173.8">GND</text>
<text x="64.9" y="176.1">GND</text>
<text x="117.7" y="175.7" transform="rotate(-90 117.7 175.7)">10uF</text>
<text x="135.5" y="176.8">VSS</text>
<text x="145.7" y="176.8">NC</text>
<text x="160.7" y="175.7" transform="rotate(-90 160.7 175.7)">10uF</text>
<text x="231" y="178.5">ESP32-S3-WROOM-1</text>
<text x="117.7" y="180.7" transform="rotate(-90 117.7 180.7)">C16</text>
<text x="134" y="181.5">LM8805SF5-3.3</text>
<text x="160.7" y="180.7" transform="rotate(-90 160.7 180.7)">C17</text>
<text x="64.9" y="197">+3.3</text>
<text x="29.8" y="198.3">X10</text>
<text x="34" y="201.5">Цепь</text>
<text x="44.7" y="201.5">Конт.</text>
<text x="33.8" y="207.9">GND TTL</text>
<text x="39.8" y="204.8">NC</text>
<text x="46" y="207.8">5</text>
<text x="46" y="204.8">6</text>
<text x="54" y="209.6">TX1</text>
<text x="39.5" y="213.7">RX</text>
<text x="39.5" y="210.9">TX</text>
<text x="45.8" y="210.8">4</text>
<text x="46" y="213.8">3</text>
<text x="54" y="212.6">RX1</text>
<text x="38.4" y="219.8">GND</text>
<text x="38.5" y="216.7">+5V</text>
<text x="46" y="216.8">2</text>
<text x="46.3" y="219.8">1</text>
<text x="29.8" y="222.8">S6B-XH-A</text>
<text x="67.9" y="232.2">GND</text>
<text x="127.1" y="236.5">LED</text>
<text x="147.9" y="237.5">+3.3</text>
<text x="135.3" y="245.3">HL1</text>
<text x="156.3" y="245.8">HL2</text>
<text x="30.7" y="256.3">X11</text>
<text x="64.7" y="254">+5 гр1</text>
<text x="130" y="256.5">FYLS-0805URC</text>
<text x="151" y="256.5">FYLS-0805URC</text>
<text x="35" y="259.5">Цепь</text>
<text x="35.9" y="262.8">ENABLE</text>
<text x="45.7" y="259.5">Конт.</text>
<text x="47" y="262.8">6</text>
<text x="55" y="261.5">EN</text>
<text x="38.1" y="265.9">BOOT</text>
<text x="40.5" y="268.9">RX</text>
<text x="46.9" y="268.8">4</text>
<text x="47" y="265.8">5</text>
<text x="55" y="267.5">RX0</text>
<text x="55" y="264.5">BOOT</text>
<text x="70.3" y="266.3">VD1</text>
<text x="70.3" y="268.9">B0520W</text>
<text x="39.5" y="274.7">+5V</text>
<text x="40.5" y="271.7">TX</text>
<text x="47" y="274.8">2</text>
<text x="47" y="271.8">3</text>
<text x="55" y="270.6">TX0</text>
<text x="127.5" y="271" transform="rotate(-90 127.5 271)">R7 56</text>
<text x="148.5" y="271" transform="rotate(-90 148.5 271)">R8 56</text>
<text x="30.7" y="280.8">SM06B-SRSS-TB</text>
<text x="39.4" y="277.8">GND</text>
<text x="47.3" y="277.8">1</text>
<text x="65.9" y="286.2">GND</text>
<text x="126.9" y="283.2">GND</text>
<text x="147.9" y="283.2">GND</text>
</g>
</svg>
